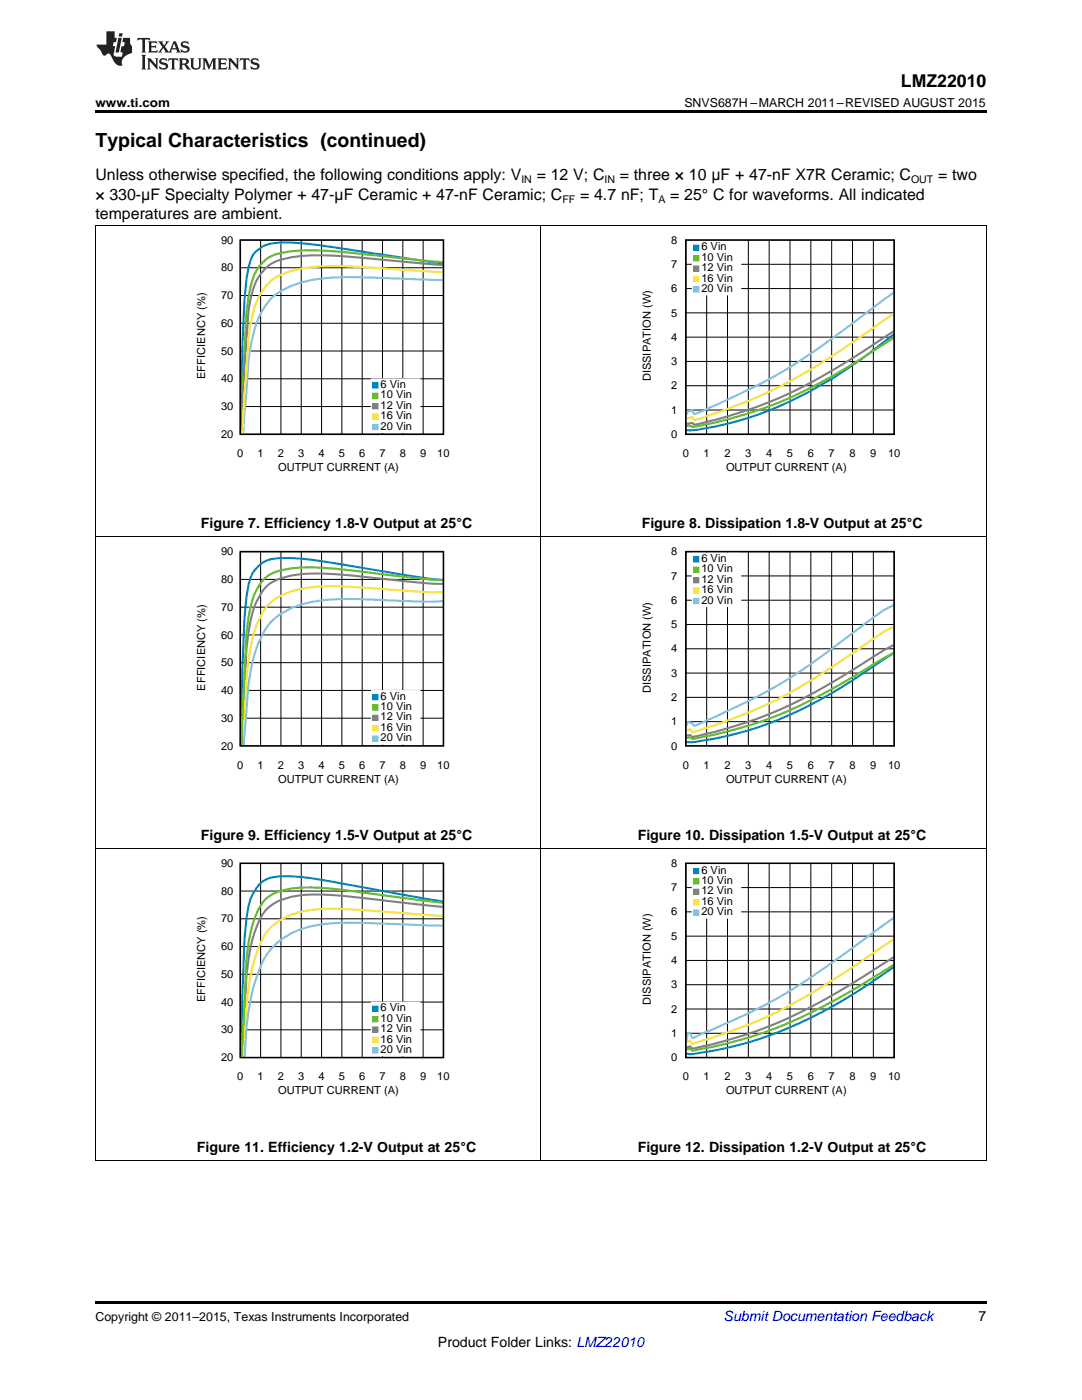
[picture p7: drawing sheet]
<svg xmlns="http://www.w3.org/2000/svg" width="216mm" height="279mm" viewBox="0 0 216 279" stroke-linecap="round" stroke-linejoin="round" font-family="sans-serif">
<path d="M19 231.6h.2zM196.7 231.6h.1zM19 259.7h177.8v.5h-177.8z" fill="#000"/>
<g fill="none" stroke="#000" stroke-width=".2">
<path d="M19.1 169.4v62.2M47.9 172.3h40.6v38.8h-40.6zM47.9 177.8h40.6M52 172.3v38.8M56.1 172.3v38.8M60.1 172.3v38.8M64.2 172.3v38.8M68.2 172.3v38.8M72.3 172.3v38.8M76.3 172.3v38.8M80.4 172.3v38.8M84.4 172.3v38.8"/>
<path d="M107.9 169.4v62.2M196.8 169.4v62.2M47.9 200h40.6M47.9 194.4h40.6M47.9 188.9h40.6M47.9 183.4h40.6M47.9 205.5h40.6M19 231.5h177.8"/>
</g>
<path d="M88.5 181l-10.1-1.1a140.9 140.9 0 0 0-16.3-1.4 13.4 13.4 0 0 0-7.7 2 7.9 7.9 0 0 0-3.2 4.5 30.5 30.5 0 0 0-2 9.7l-1.2 24.3" fill="none" stroke="#808080" stroke-width=".41"/>
<path d="M88.5 182.8l-8.1-.6a164.6 164.6 0 0 0-16.2-.8 15 15 0 0 0-9.8 3.3 10.9 10.9 0 0 0-3.2 5.6 36.3 36.3 0 0 0-2 10.1l-1.2 19.6" fill="none" stroke="#fbe43b" stroke-width=".41"/>
<path d="M88.5 179.9l-14.2-2.5a155.5 155.5 0 0 0-16.2-2.5h-2a5.7 5.7 0 0 0-5.7 3.6l-.8 2.4-.4 2.3-.4 4.3-.4 10.7-.4 16.3" fill="none" stroke="#0087c2" stroke-width=".41"/>
<path d="M88.5 184.7l-6.1-.1a198.1 198.1 0 0 0-16.2-.3 17.6 17.6 0 0 0-11 3.9 13.5 13.5 0 0 0-4 6.8 52.5 52.5 0 0 0-2.4 16.4l-.8 8.9" fill="none" stroke="#82c1e0" stroke-width=".41"/>
<path d="M88.5 180.2l-10.1-1.3a187.3 187.3 0 0 0-16.3-1.8 15.7 15.7 0 0 0-7.7 1.3 6.8 6.8 0 0 0-3.2 3.9 26.1 26.1 0 0 0-2 9.1l-.8 16-.4 11.2" fill="none" stroke="#66bc29" stroke-width=".41"/>
<path d="M32.9 170.2h57.7v.5h-57.7zM94.1 170.2h-.9v50.1v-50.1h-3.2v50.1M32.9 212.6h57.7v.1h-57.7zM32.9 215.7h57.7v.1h-57.7zM32.9 218.8h57.7v.1h-57.7zM32.9 220.3v-50.1h3.1v50.1v-50.1h3.1v50.1v-50.1h3.1v50.1v-50.1h3.2v50.1M42.8 220.3v-50.1h3.1v50.1" fill="none" stroke="#fff" stroke-width="3.1" stroke-linecap="butt"/>
<path d="M74.4 200.3h9.1v1.8h-9.1z" fill-rule="evenodd" fill="#fff"/>
<path d="M74.4 200.3h9.1v1.8h-9.1z" fill="none" stroke="#fff" stroke-width=".75" stroke-linecap="butt"/>
<path d="M74.4 202.4h9.1v1.8h-9.1z" fill-rule="evenodd" fill="#fff"/>
<path d="M74.4 202.4h9.1v1.8h-9.1z" fill="none" stroke="#fff" stroke-width=".75" stroke-linecap="butt"/>
<path d="M74.4 204.4h9.1v1.9h-9.1z" fill-rule="evenodd" fill="#fff"/>
<path d="M74.4 204.4h9.1v1.9h-9.1z" fill="none" stroke="#fff" stroke-width=".75" stroke-linecap="butt"/>
<path d="M74.4 206.5h9.1v1.9h-9.1z" fill-rule="evenodd" fill="#fff"/>
<path d="M74.4 206.5h9.1v1.9h-9.1z" fill="none" stroke="#fff" stroke-width=".75" stroke-linecap="butt"/>
<path d="M74.4 208.6h9.1v1.8h-9.1z" fill-rule="evenodd" fill="#fff"/>
<path d="M74.4 208.6h9.1v1.8h-9.1z" fill="none" stroke="#fff" stroke-width=".75" stroke-linecap="butt"/>
<path d="M74.4 200.8h1v1h-1z" fill-rule="evenodd" fill="#0087c2"/>
<path d="M74.4 200.8h1v1h-1z" fill="none" stroke="#0087c2" stroke-width=".2"/>
<path d="M74.4 202.9h1v1h-1z" fill-rule="evenodd" fill="#66bc29"/>
<path d="M74.4 202.9h1v1h-1z" fill="none" stroke="#66bc29" stroke-width=".2"/>
<path d="M74.4 204.9h1v1.1h-1z" fill-rule="evenodd" fill="#808080"/>
<path d="M74.4 204.9h1v1.1h-1z" fill="none" stroke="#808080" stroke-width=".2"/>
<path d="M74.4 207h1v1.1h-1z" fill-rule="evenodd" fill="#fbe43b"/>
<path d="M74.4 207h1v1.1h-1z" fill="none" stroke="#fbe43b" stroke-width=".2"/>
<path d="M74.4 209.1h1v1h-1z" fill-rule="evenodd" fill="#82c1e0"/>
<path d="M74.4 209.1h1v1h-1z" fill="none" stroke="#82c1e0" stroke-width=".2"/>
<path d="M47.9 172.3h40.6v38.8h-40.6z" fill="none" stroke="#000" stroke-width=".31"/>
<g fill="none" stroke="#000" stroke-width=".2">
<path d="M136.8 172.3h41.6v38.8h-41.6zM136.8 177.1h41.6M141 172.3v38.8M145.2 172.3v38.8M149.3 172.3v38.8M153.5 172.3v38.8M157.6 172.3v38.8M161.8 172.3v38.8M166 172.3v38.8M170.1 172.3v38.8M174.3 172.3v38.8M136.8 196.5h41.6"/>
<path d="M136.8 191.7h41.6M136.8 186.8h41.6M136.8 182h41.6M136.8 206.2h41.6M136.8 201.4h41.6"/>
</g>
<path d="M178.4 191a144.3 144.3 0 0 1-24.9 13.8l-4.2 1.5-7 2.1-4.2 .9-.4-.5-.8 .3" fill="none" stroke="#808080" stroke-width=".41"/>
<path d="M178.4 187.4a182.6 182.6 0 0 1-24.9 15.3 127 127 0 0 1-14.6 5.4l-.8 .3-.4-.8-.8 .4" fill="none" stroke="#fbe43b" stroke-width=".41"/>
<path d="M178.4 192.9a101.2 101.2 0 0 1-27 14.5l-4.2 1.2-3.7 .9-5 .8h-1.6" fill="none" stroke="#0087c2" stroke-width=".41"/>
<path d="M178.4 183.1l-4.1 3a188 188 0 0 1-20.8 14l-4.2 2.1-10.8 4.8-.4 .2-.4-1-.4-.1-.4 1.6" fill="none" stroke="#82c1e0" stroke-width=".41"/>
<path d="M178.4 192.5a133.5 133.5 0 0 1-24.9 13.2l-6.3 2-4.9 1.2-4.2 .8-.4-.4-.8 .1" fill="none" stroke="#66bc29" stroke-width=".41"/>
<path d="M121.8 170.2h58.7v.5h-58.7zM183 170.2h-3v50.1M121.8 212.6h58.7v.1h-58.7zM121.8 215.7h58.7v.1h-58.7zM121.8 218.8h58.7v.1h-58.7zM121.8 220.3v-50.1h3.1v50.1v-50.1h3.1v50.1v-50.1h3.1v50.1v-50.1h3.2v50.1M131.7 220.3v-50.1h3.1v50.1" fill="none" stroke="#fff" stroke-width="3.1" stroke-linecap="butt"/>
<path d="M138.4 172.8h9.1v1.9h-9.1z" fill-rule="evenodd" fill="#fff"/>
<path d="M138.4 172.8h9.1v1.9h-9.1z" fill="none" stroke="#fff" stroke-width=".75" stroke-linecap="butt"/>
<path d="M138.4 174.9h9.1v1.8h-9.1z" fill-rule="evenodd" fill="#fff"/>
<path d="M138.4 174.9h9.1v1.8h-9.1z" fill="none" stroke="#fff" stroke-width=".75" stroke-linecap="butt"/>
<path d="M138.4 177h9.1v1.8h-9.1z" fill-rule="evenodd" fill="#fff"/>
<path d="M138.4 177h9.1v1.8h-9.1z" fill="none" stroke="#fff" stroke-width=".75" stroke-linecap="butt"/>
<path d="M138.4 179h9.1v1.9h-9.1z" fill-rule="evenodd" fill="#fff"/>
<path d="M138.4 179h9.1v1.9h-9.1z" fill="none" stroke="#fff" stroke-width=".75" stroke-linecap="butt"/>
<path d="M138.4 181.1h9.1v1.9h-9.1z" fill-rule="evenodd" fill="#fff"/>
<path d="M138.4 181.1h9.1v1.9h-9.1z" fill="none" stroke="#fff" stroke-width=".75" stroke-linecap="butt"/>
<path d="M138.4 173.3h1v1.1h-1z" fill-rule="evenodd" fill="#0087c2"/>
<path d="M138.4 173.3h1v1.1h-1z" fill="none" stroke="#0087c2" stroke-width=".2"/>
<path d="M138.4 175.4h1v1h-1z" fill-rule="evenodd" fill="#66bc29"/>
<path d="M138.4 175.4h1v1h-1z" fill="none" stroke="#66bc29" stroke-width=".2"/>
<path d="M138.4 177.5h1v1h-1z" fill-rule="evenodd" fill="#808080"/>
<path d="M138.4 177.5h1v1h-1z" fill="none" stroke="#808080" stroke-width=".2"/>
<path d="M138.4 179.5h1v1.1h-1z" fill-rule="evenodd" fill="#fbe43b"/>
<path d="M138.4 179.5h1v1.1h-1z" fill="none" stroke="#fbe43b" stroke-width=".2"/>
<path d="M138.4 181.6h1v1.1h-1z" fill-rule="evenodd" fill="#82c1e0"/>
<path d="M138.4 181.6h1v1.1h-1z" fill="none" stroke="#82c1e0" stroke-width=".2"/>
<path d="M136.8 172.3h41.6v38.8h-41.6z" fill="none" stroke="#000" stroke-width=".31"/>
<g fill="none" stroke="#000" stroke-width=".2">
<path d="M19.1 107.2v62.2M47.9 110.1h40.6v38.8h-40.6zM47.9 115.6h40.6M52 110.1v38.8M56.1 110.1v38.8M60.1 110.1v38.8M64.2 110.1v38.8M68.2 110.1v38.8M72.3 110.1v38.8M76.3 110.1v38.8M80.4 110.1v38.8M84.4 110.1v38.8"/>
<path d="M107.9 107.2v62.2M196.8 107.2v62.2M47.9 137.8h40.6M47.9 132.3h40.6M47.9 126.7h40.6M47.9 121.2h40.6M47.9 143.3h40.6M19 169.4h177.8"/>
</g>
<path d="M88.5 116.5l-4.1-.2-6.1-.6a146.7 146.7 0 0 0-16.2-1.2 14.7 14.7 0 0 0-8.1 1.9 11.6 11.6 0 0 0-4 7.5l-.8 5.6-.8 15.6-.4 11.1" fill="none" stroke="#808080" stroke-width=".41"/>
<path d="M88.5 118.2h-2l-6.1-.3a179.9 179.9 0 0 0-16.2-.9 16.7 16.7 0 0 0-9.4 2.6 8.9 8.9 0 0 0-3.2 4.3 24.9 24.9 0 0 0-2 7.8l-.4 3.5-1.2 22.1" fill="none" stroke="#fbe43b" stroke-width=".41"/>
<path d="M88.5 115.8l-4.1-.5-10.1-1.6a157.8 157.8 0 0 0-16.2-2.3h-2a6 6 0 0 0-6.1 3.9l-.8 3.8-.4 4.3-.4 9.6-.4 17.5" fill="none" stroke="#0087c2" stroke-width=".41"/>
<path d="M88.5 120l-2 .1-4.1-.1a213.9 213.9 0 0 0-16.2-.4 19 19 0 0 0-11 3.5 12.3 12.3 0 0 0-4 6.2 40 40 0 0 0-2 12.4l-1.2 16.2" fill="none" stroke="#82c1e0" stroke-width=".41"/>
<path d="M88.5 115.8l-4.1-.3-6.1-.7a189.6 189.6 0 0 0-16.2-1.6 17.4 17.4 0 0 0-7.7 1.2 6.5 6.5 0 0 0-3.2 3.3 16.3 16.3 0 0 0-1.6 5.5l-.4 3.2-.8 16.1-.4 12.7" fill="none" stroke="#66bc29" stroke-width=".41"/>
<path d="M32.9 108h57.7v.5h-57.7zM94.1 108h-.9v50.1v-50.1h-3.2v50.1M32.9 150.4h57.7v.1h-57.7zM32.9 153.5h57.7v.1h-57.7zM32.9 156.6h57.7v.1h-57.7zM32.9 158.1v-50.1h3.1v50.1v-50.1h3.1v50.1v-50.1h3.1v50.1v-50.1h3.2v50.1M42.8 158.1v-50.1h3.1v50.1" fill="none" stroke="#fff" stroke-width="3.1" stroke-linecap="butt"/>
<path d="M74.4 138.1h9.1v1.9h-9.1z" fill-rule="evenodd" fill="#fff"/>
<path d="M74.4 138.1h9.1v1.9h-9.1z" fill="none" stroke="#fff" stroke-width=".75" stroke-linecap="butt"/>
<path d="M74.4 140.2h9.1v1.8h-9.1z" fill-rule="evenodd" fill="#fff"/>
<path d="M74.4 140.2h9.1v1.8h-9.1z" fill="none" stroke="#fff" stroke-width=".75" stroke-linecap="butt"/>
<path d="M74.4 142.2h9.1v1.9h-9.1z" fill-rule="evenodd" fill="#fff"/>
<path d="M74.4 142.2h9.1v1.9h-9.1z" fill="none" stroke="#fff" stroke-width=".75" stroke-linecap="butt"/>
<path d="M74.4 144.3h9.1v1.9h-9.1z" fill-rule="evenodd" fill="#fff"/>
<path d="M74.4 144.3h9.1v1.9h-9.1z" fill="none" stroke="#fff" stroke-width=".75" stroke-linecap="butt"/>
<path d="M74.4 146.4h9.1v1.8h-9.1z" fill-rule="evenodd" fill="#fff"/>
<path d="M74.4 146.4h9.1v1.8h-9.1z" fill="none" stroke="#fff" stroke-width=".75" stroke-linecap="butt"/>
<path d="M74.4 138.6h1v1h-1z" fill-rule="evenodd" fill="#0087c2"/>
<path d="M74.4 138.6h1v1h-1z" fill="none" stroke="#0087c2" stroke-width=".2"/>
<path d="M74.4 140.7h1v1h-1z" fill-rule="evenodd" fill="#66bc29"/>
<path d="M74.4 140.7h1v1h-1z" fill="none" stroke="#66bc29" stroke-width=".2"/>
<path d="M74.4 142.8h1v1h-1z" fill-rule="evenodd" fill="#808080"/>
<path d="M74.4 142.8h1v1h-1z" fill="none" stroke="#808080" stroke-width=".2"/>
<path d="M74.4 144.8h1v1.1h-1z" fill-rule="evenodd" fill="#fbe43b"/>
<path d="M74.4 144.8h1v1.1h-1z" fill="none" stroke="#fbe43b" stroke-width=".2"/>
<path d="M74.4 146.9h1v1h-1z" fill-rule="evenodd" fill="#82c1e0"/>
<path d="M74.4 146.9h1v1h-1z" fill="none" stroke="#82c1e0" stroke-width=".2"/>
<path d="M47.9 110.1h40.6v38.8h-40.6z" fill="none" stroke="#000" stroke-width=".31"/>
<g fill="none" stroke="#000" stroke-width=".2">
<path d="M136.8 110.1h41.6v38.8h-41.6zM136.8 119.8h41.6M136.8 114.9h41.6M141 110.1v38.8M145.2 110.1v38.8M149.3 110.1v38.8M153.5 110.1v38.8M157.6 110.1v38.8M161.8 110.1v38.8M166 110.1v38.8M170.1 110.1v38.8M174.3 110.1v38.8"/>
<path d="M136.8 139.2h41.6M136.8 134.3h41.6M136.8 129.5h41.6M136.8 124.6h41.6M136.8 144h41.6"/>
</g>
<path d="M178.4 128.7l-2.1 1.1a152.9 152.9 0 0 1-20.7 11.9 91.3 91.3 0 0 1-15.8 5l-1.7 .4-.4-.4h-.8" fill="none" stroke="#808080" stroke-width=".41"/>
<path d="M178.4 125a106.3 106.3 0 0 0-10.4 6.8 102 102 0 0 1-27.4 13.6l-2.5 .8-.4-.7-.8 .3" fill="none" stroke="#fbe43b" stroke-width=".41"/>
<path d="M178.4 130.3l-2.1 1.3a97.1 97.1 0 0 1-24.9 13.5l-4.2 1.2-3.7 .9-4.6 .8-2 .1" fill="none" stroke="#0087c2" stroke-width=".41"/>
<path d="M178.4 120.7a51.7 51.7 0 0 0-8.3 5.7 117.1 117.1 0 0 1-28.7 17.2l-2.9 1.3-.4-.5-.8-.3-.4 .8" fill="none" stroke="#82c1e0" stroke-width=".41"/>
<path d="M178.4 130.3l-2.1 1a132.3 132.3 0 0 1-22.8 12.1l-4.2 1.4-6.2 1.7-5 1-.4-.4-.8 .1" fill="none" stroke="#66bc29" stroke-width=".41"/>
<path d="M121.8 108h58.7v.5h-58.7zM183 108h-3v50.1M121.8 150.4h58.7v.1h-58.7zM121.8 153.5h58.7v.1h-58.7zM121.8 156.6h58.7v.1h-58.7zM121.8 158.1v-50.1h3.1v50.1v-50.1h3.1v50.1v-50.1h3.1v50.1v-50.1h3.2v50.1M131.7 158.1v-50.1h3.1v50.1" fill="none" stroke="#fff" stroke-width="3.1" stroke-linecap="butt"/>
<path d="M138.4 110.6h9.1v1.9h-9.1z" fill-rule="evenodd" fill="#fff"/>
<path d="M138.4 110.6h9.1v1.9h-9.1z" fill="none" stroke="#fff" stroke-width=".75" stroke-linecap="butt"/>
<path d="M138.4 112.7h9.1v1.9h-9.1z" fill-rule="evenodd" fill="#fff"/>
<path d="M138.4 112.7h9.1v1.9h-9.1z" fill="none" stroke="#fff" stroke-width=".75" stroke-linecap="butt"/>
<path d="M138.4 114.8h9.1v1.8h-9.1z" fill-rule="evenodd" fill="#fff"/>
<path d="M138.4 114.8h9.1v1.8h-9.1z" fill="none" stroke="#fff" stroke-width=".75" stroke-linecap="butt"/>
<path d="M138.4 116.8h9.1v1.9h-9.1z" fill-rule="evenodd" fill="#fff"/>
<path d="M138.4 116.8h9.1v1.9h-9.1z" fill="none" stroke="#fff" stroke-width=".75" stroke-linecap="butt"/>
<path d="M138.4 118.9h9.1v1.9h-9.1z" fill-rule="evenodd" fill="#fff"/>
<path d="M138.4 118.9h9.1v1.9h-9.1z" fill="none" stroke="#fff" stroke-width=".75" stroke-linecap="butt"/>
<path d="M138.4 111.1h1v1.1h-1z" fill-rule="evenodd" fill="#0087c2"/>
<path d="M138.4 111.1h1v1.1h-1z" fill="none" stroke="#0087c2" stroke-width=".2"/>
<path d="M138.4 113.2h1v1h-1z" fill-rule="evenodd" fill="#66bc29"/>
<path d="M138.4 113.2h1v1h-1z" fill="none" stroke="#66bc29" stroke-width=".2"/>
<path d="M138.4 115.3h1v1h-1z" fill-rule="evenodd" fill="#808080"/>
<path d="M138.4 115.3h1v1h-1z" fill="none" stroke="#808080" stroke-width=".2"/>
<path d="M138.4 117.3h1v1.1h-1z" fill-rule="evenodd" fill="#fbe43b"/>
<path d="M138.4 117.3h1v1.1h-1z" fill="none" stroke="#fbe43b" stroke-width=".2"/>
<path d="M138.4 119.4h1v1.1h-1z" fill-rule="evenodd" fill="#82c1e0"/>
<path d="M138.4 119.4h1v1.1h-1z" fill="none" stroke="#82c1e0" stroke-width=".2"/>
<path d="M136.8 110.1h41.6v38.8h-41.6z" fill="none" stroke="#000" stroke-width=".31"/>
<g fill="none" stroke="#000" stroke-width=".2">
<path d="M19.1 45v62.2M47.9 47.9h40.6v38.8h-40.6zM47.9 59h40.6M47.9 53.4h40.6M52 47.9v38.8M56.1 47.9v38.8M60.1 47.9v38.8M64.2 47.9v38.8M68.2 47.9v38.8M72.3 47.9v38.8M76.3 47.9v38.8M80.4 47.9v38.8"/>
<path d="M84.4 47.9v38.8M107.9 45v62.2M196.8 45v62.2M47.9 75.6h40.6M47.9 70.1h40.6M47.9 64.5h40.6M47.9 81.1h40.6M19 107.2h177.8"/>
</g>
<path d="M88.5 52.6l-14.2-2.1a177.3 177.3 0 0 0-16.2-2.1h-2.4a5.8 5.8 0 0 0-5.7 3.6l-.8 3.6-.4 4.2-.4 8.6-.4 19.1" fill="none" stroke="#0087c2" stroke-width=".41"/>
<path d="M88.5 55.9l-6.1-.2a198.3 198.3 0 0 0-16.2-.3 21 21 0 0 0-11 3.2 13.8 13.8 0 0 0-4.8 8.7l-.8 4.6-.8 10.3-.8 13" fill="none" stroke="#82c1e0" stroke-width=".41"/>
<path d="M88.5 52.4l-10.1-1.1a193.2 193.2 0 0 0-16.3-1.4 18.6 18.6 0 0 0-7.7 1.1 7.5 7.5 0 0 0-4 4.8l-.8 3.5-.4 3.1-.8 15.9-.4 13.7" fill="none" stroke="#66bc29" stroke-width=".41"/>
<path d="M88.5 52.9l-10.1-.9a154.8 154.8 0 0 0-16.3-1 17 17 0 0 0-7.7 1.5 9.9 9.9 0 0 0-4.4 7.2l-.4 2.3a444.5 444.5 0 0 0-1.6 31.4" fill="none" stroke="#808080" stroke-width=".41"/>
<path d="M88.5 54.3l-8.1-.5a178 178 0 0 0-16.2-.6 19.1 19.1 0 0 0-9.4 2.3 11.5 11.5 0 0 0-4.4 7.3l-.8 4.4-.8 11.1-.8 16.4" fill="none" stroke="#fbe43b" stroke-width=".41"/>
<path d="M32.9 45.8h57.7v.5h-57.7zM94.1 45.8h-.9v50.1v-50.1h-3.2v50.1M32.9 88.2h57.7v.1h-57.7zM32.9 91.3h57.7v.1h-57.7zM32.9 94.5h57.7v.1h-57.7zM32.9 95.9v-50.1h3.1v50.1v-50.1h3.1v50.1v-50.1h3.1v50.1v-50.1h3.2v50.1M42.8 95.9v-50.1h3.1v50.1" fill="none" stroke="#fff" stroke-width="3.1" stroke-linecap="butt"/>
<path d="M74.4 75.9h9.1v1.9h-9.1z" fill-rule="evenodd" fill="#fff"/>
<path d="M74.4 75.9h9.1v1.9h-9.1z" fill="none" stroke="#fff" stroke-width=".75" stroke-linecap="butt"/>
<path d="M74.4 78h9.1v1.8h-9.1z" fill-rule="evenodd" fill="#fff"/>
<path d="M74.4 78h9.1v1.8h-9.1z" fill="none" stroke="#fff" stroke-width=".75" stroke-linecap="butt"/>
<path d="M74.4 80h9.1v1.9h-9.1z" fill-rule="evenodd" fill="#fff"/>
<path d="M74.4 80h9.1v1.9h-9.1z" fill="none" stroke="#fff" stroke-width=".75" stroke-linecap="butt"/>
<path d="M74.4 82.1h9.1v1.9h-9.1z" fill-rule="evenodd" fill="#fff"/>
<path d="M74.4 82.1h9.1v1.9h-9.1z" fill="none" stroke="#fff" stroke-width=".75" stroke-linecap="butt"/>
<path d="M74.4 84.2h9.1v1.9h-9.1z" fill-rule="evenodd" fill="#fff"/>
<path d="M74.4 84.2h9.1v1.9h-9.1z" fill="none" stroke="#fff" stroke-width=".75" stroke-linecap="butt"/>
<path d="M74.4 76.4h1v1h-1z" fill-rule="evenodd" fill="#0087c2"/>
<path d="M74.4 76.4h1v1h-1z" fill="none" stroke="#0087c2" stroke-width=".2"/>
<path d="M74.4 78.5h1v1h-1z" fill-rule="evenodd" fill="#66bc29"/>
<path d="M74.4 78.5h1v1h-1z" fill="none" stroke="#66bc29" stroke-width=".2"/>
<path d="M74.4 80.6h1v1h-1z" fill-rule="evenodd" fill="#808080"/>
<path d="M74.4 80.6h1v1h-1z" fill="none" stroke="#808080" stroke-width=".2"/>
<path d="M74.4 82.6h1v1.1h-1z" fill-rule="evenodd" fill="#fbe43b"/>
<path d="M74.4 82.6h1v1.1h-1z" fill="none" stroke="#fbe43b" stroke-width=".2"/>
<path d="M74.4 84.7h1v1h-1z" fill-rule="evenodd" fill="#82c1e0"/>
<path d="M74.4 84.7h1v1h-1z" fill="none" stroke="#82c1e0" stroke-width=".2"/>
<path d="M47.9 47.9h40.6v38.8h-40.6z" fill="none" stroke="#000" stroke-width=".31"/>
<g fill="none" stroke="#000" stroke-width=".2">
<path d="M136.8 47.9h41.6v38.8h-41.6zM136.8 57.6h41.6M136.8 52.7h41.6M141 47.9v38.8M145.2 47.9v38.8M149.3 47.9v38.8M153.5 47.9v38.8M157.6 47.9v38.8M161.8 47.9v38.8M166 47.9v38.8M170.1 47.9v38.8M174.3 47.9v38.8"/>
<path d="M136.8 77h41.6M136.8 72.1h41.6M136.8 67.3h41.6M136.8 62.4h41.6M136.8 81.8h41.6"/>
</g>
<path d="M178.4 66a153.1 153.1 0 0 1-22.8 13.4 98.7 98.7 0 0 1-15.8 5.1l-1.3 .3-.4-.4-1.2 .2" fill="none" stroke="#808080" stroke-width=".41"/>
<path d="M178.4 62.6a263.2 263.2 0 0 1-18.7 12.3 102.8 102.8 0 0 1-21.2 8.9l-.4-.6-.4 .2-.8 .1" fill="none" stroke="#fbe43b" stroke-width=".41"/>
<path d="M178.4 66.7a100.1 100.1 0 0 1-22.8 14.3 67.2 67.2 0 0 1-15.8 4.7l-2.9 .2" fill="none" stroke="#0087c2" stroke-width=".41"/>
<path d="M178.4 58.3l-2.1 1.5a223.6 223.6 0 0 1-20.7 14.7l-6.3 3.3-9.1 4.2-1.7 .7-.4-.9-.4 .3-.4-.1-.4 .8" fill="none" stroke="#82c1e0" stroke-width=".41"/>
<path d="M178.4 67.3a139.9 139.9 0 0 1-22.8 13 90.8 90.8 0 0 1-15.8 4.6l-1.7 .3-.4-.3-.8 .2" fill="none" stroke="#66bc29" stroke-width=".41"/>
<path d="M121.8 45.8h58.7v.5h-58.7zM183 45.8h-3v50.1M121.8 88.2h58.7v.1h-58.7zM121.8 91.3h58.7v.1h-58.7zM121.8 94.5h58.7v.1h-58.7zM121.8 95.9v-50.1h3.1v50.1v-50.1h3.1v50.1v-50.1h3.1v50.1v-50.1h3.2v50.1M131.7 95.9v-50.1h3.1v50.1" fill="none" stroke="#fff" stroke-width="3.1" stroke-linecap="butt"/>
<path d="M138.4 48.4h9.1v1.9h-9.1z" fill-rule="evenodd" fill="#fff"/>
<path d="M138.4 48.4h9.1v1.9h-9.1z" fill="none" stroke="#fff" stroke-width=".75" stroke-linecap="butt"/>
<path d="M138.4 50.5h9.1v1.9h-9.1z" fill-rule="evenodd" fill="#fff"/>
<path d="M138.4 50.5h9.1v1.9h-9.1z" fill="none" stroke="#fff" stroke-width=".75" stroke-linecap="butt"/>
<path d="M138.4 52.6h9.1v1.8h-9.1z" fill-rule="evenodd" fill="#fff"/>
<path d="M138.4 52.6h9.1v1.8h-9.1z" fill="none" stroke="#fff" stroke-width=".75" stroke-linecap="butt"/>
<path d="M138.4 54.6h9.1v1.9h-9.1z" fill-rule="evenodd" fill="#fff"/>
<path d="M138.4 54.6h9.1v1.9h-9.1z" fill="none" stroke="#fff" stroke-width=".75" stroke-linecap="butt"/>
<path d="M138.4 56.7h9.1v1.9h-9.1z" fill-rule="evenodd" fill="#fff"/>
<path d="M138.4 56.7h9.1v1.9h-9.1z" fill="none" stroke="#fff" stroke-width=".75" stroke-linecap="butt"/>
<path d="M138.4 48.9h1v1.1h-1z" fill-rule="evenodd" fill="#0087c2"/>
<path d="M138.4 48.9h1v1.1h-1z" fill="none" stroke="#0087c2" stroke-width=".2"/>
<path d="M138.4 51h1v1h-1z" fill-rule="evenodd" fill="#66bc29"/>
<path d="M138.4 51h1v1h-1z" fill="none" stroke="#66bc29" stroke-width=".2"/>
<path d="M138.4 53.1h1v1h-1z" fill-rule="evenodd" fill="#808080"/>
<path d="M138.4 53.1h1v1h-1z" fill="none" stroke="#808080" stroke-width=".2"/>
<path d="M138.4 55.2h1v1h-1z" fill-rule="evenodd" fill="#fbe43b"/>
<path d="M138.4 55.2h1v1h-1z" fill="none" stroke="#fbe43b" stroke-width=".2"/>
<path d="M138.4 57.2h1v1.1h-1z" fill-rule="evenodd" fill="#82c1e0"/>
<path d="M138.4 57.2h1v1.1h-1z" fill="none" stroke="#82c1e0" stroke-width=".2"/>
<path d="M136.8 47.9h41.6v38.8h-41.6z" fill="none" stroke="#000" stroke-width=".31"/>
<path d="M19 45h177.8" fill="none" stroke="#000" stroke-width=".2"/>
<path d="M19 22h177.8v.5h-177.8z" fill="#000"/>
<g fill="#231f20">
<path d="M27.5 7.6l-.1 .5 .4-.2h.6v.1v2.1l-.2 .4h1l-.3-.4v-2.1l.1-.1h.5l.5 .2-.2-.5zM29.5 8.3l.2 .3v1.5l-.2 .4h1.8l.2-.6a1.04 1.04 0 0 1-1.3 .2v-.7h.6l.3 .2v-.6l-.3 .2h-.6v-.6l.8-.1 .4 .3-.2-.5zM31.5 8.3l.9 1.1-.9 1.1h.8l-.2-.2 .5-.7 .4 .7-.2 .2h1.5l-.1-.2 .1-.4h.9l.1 .4-.2 .2h1l-.3-.3-.7-1.9h-.5l-.9 2-.8-1 .9-1h-.8l.1 .3-.3 .5-.4-.6 .2-.2zM34.7 8.6l.4 1h-.7zM36.3 8.4a.63 .63 0 0 0-.2 .7 .63 .63 0 0 0 .6 .4l.6 .2 .1 .2a.75 .75 0 0 1-.7 .4 .75 .75 0 0 1-.6-.5l.1 .7 .1-.1a1.11 1.11 0 0 0 1.5-.6 1.13 1.13 0 0 0-1.2-.8l-.1-.4a1.04 1.04 0 0 1 1.2 .2l-.2-.5-.1 .1-.5-.2zM28.2 10.9l.2 .4v2.2l-.2 .4h1l-.3-.4v-2.2l.3-.4zM29.3 11.6l.3 .4v1.5l-.3 .4h.8l-.2-.4v-1.3l1.5 1.7v-1.9l.2-.4h-.7l.2 .4v.9l-1.1-1.3zM32 11.8a.62 .62 0 0 0-.2 .7 .62 .62 0 0 0 .6 .4l.6 .1 .1 .3a.76 .76 0 0 1-.7 .3 .76 .76 0 0 1-.6-.4l.1 .7 .1-.1a1.11 1.11 0 0 0 1.5-.6 1.13 1.13 0 0 0-1.2-.8l-.1-.4a1.04 1.04 0 0 1 1.2 .2l-.2-.6-.1 .1-.5-.1zM33.7 11.6l-.2 .6a.61 .61 0 0 1 .8-.3v1.6l-.2 .4h.9l-.2-.4v-1.6a.63 .63 0 0 1 .8 .3l-.2-.6zM35.6 11.6l.3 .4v1.5l-.3 .4h1l-.2-.2v-.8l.5 .2a.76 .76 0 0 0 1.2 .7l-1-1a.58 .58 0 0 0 .6-.5 .58 .58 0 0 0-.5-.6zM36.4 11.9h.1a.45 .45 0 0 1 .5 .1 .45 .45 0 0 1 .1 .5l-.7 .2zM37.9 11.6l.2 .2a2.17 2.17 0 0 0 .3 1.9 .99 .99 0 0 0 1.6-.6v-1.1l.2-.4h-.7l.2 .2a1.92 1.92 0 0 1-.2 1.8 .6 .6 0 0 1-.9-.5v-1.1l.2-.4zM40.4 11.6l.2 .4v1.5l-.2 .4h.7l-.2-.4v-1.4l.8 1.8 .8-1.8v1.4l-.2 .4h.9l-.2-.4v-1.5l.2-.4h-.8l-.6 1.5-.6-1.5zM43.4 11.6l.2 .4v1.5l-.2 .4h1.8l.2-.6a1.04 1.04 0 0 1-1.3 .1v-.6h.5l.4 .2v-.6l-.4 .2h-.5v-.7h.8l.3 .3-.1-.6zM45.5 11.6l.2 .4v1.5l-.2 .4h.7l-.2-.4v-1.3l1.5 1.7v-1.9l.2-.4h-.7l.2 .4v.9l-1.1-1.3zM47.9 11.6l-.1 .6a.61 .61 0 0 1 .8-.3v1.6l-.3 .4h1l-.3-.4 .1-1.6a.63 .63 0 0 1 .7 .3l-.1-.6zM50.2 11.8a.62 .62 0 0 0-.2 .7 .62 .62 0 0 0 .6 .4l.6 .1 .2 .3a.76 .76 0 0 1-.8 .3 .76 .76 0 0 1-.6-.4l.1 .7 .2-.1a1.11 1.11 0 0 0 1.5-.6 1.13 1.13 0 0 0-1.3-.8l-.1-.4a1.04 1.04 0 0 1 1.2 .2l-.1-.6-.2 .1-.5-.1z"/>
<path d="M21.2 6.3v2.6h-1.9l.1 .4 .7 .9a.91 .91 0 0 0 1 .8 .56 .56 0 0 1 .5-.3 .56 .56 0 0 1 .5 .3l.4 .8a1.53 1.53 0 0 0 1.9 1.2 1.54 1.54 0 0 1 1-2.1l.9-.3v-1.4a1.52 1.52 0 0 1-.3-1.6h-1.4l-.2 .8h.5l-.2 .8h-.4l-.2 1v.2l.4 .1-.2 .8a1.93 1.93 0 0 1-1.6-.3l.3-1.8h-.5l.2-.8h.4l.2-.8h-.4v-1.3zM23.6 7.6l-.6 2.9h.7l.6-2.9zM23.8 6.6l-.1 .7h.6l.2-.7z"/>
</g>
<text font-size="3.9" x="19" y="29.3">Typical Characteristics (continued)</text>
<text font-size="3.5" x="179.8" y="17.3">LMZ22010</text>
<g font-size="3.2">
<text x="19" y="36">Unless otherwise specified, the following conditions apply: V</text>
<text x="107.1" y="36">= 12 V; C</text>
<text x="123.7" y="36">= three × 10 μF + 47-nF X7R Ceramic; C</text>
<text x="187.2" y="36">= two</text>
<text x="19" y="39.9">× 330-μF Specialty Polymer + 47-µF Ceramic + 47-nF Ceramic; C</text>
<text x="115.7" y="39.9">= 4.7 nF; T</text>
<text x="133.7" y="39.9">= 25° C for waveforms. All indicated</text>
<text x="19" y="43.7">temperatures are ambient.</text>
</g>
<g font-size="2.8">
<text x="40.1" y="105.4">Figure 7. Efficiency 1.8-V Output at 25°C</text>
<text x="128.1" y="105.4">Figure 8. Dissipation 1.8-V Output at 25°C</text>
<text x="40.1" y="167.6">Figure 9. Efficiency 1.5-V Output at 25°C</text>
<text x="127.2" y="167.6">Figure 10. Dissipation 1.5-V Output at 25°C</text>
<text x="39.3" y="229.8">Figure 11. Efficiency 1.2-V Output at 25°C</text>
<text x="127.2" y="229.8">Figure 12. Dissipation 1.2-V Output at 25°C</text>
<text x="195.3" y="263.6">7</text>
<text x="87.4" y="268.9">Product Folder Links: LMZ22010</text>
</g>
<text font-size="2.8" fill="#0000c8" x="144.4" y="263.6">Submit Documentation Feedback</text>
<g font-size="2.5">
<text x="19" y="21.4">www.ti.com</text>
<text x="136.6" y="21.4">SNVS687H –MARCH 2011–REVISED AUGUST 2015</text>
<text x="19" y="263.6">Copyright © 2011–2015, Texas Instruments Incorporated</text>
</g>
<g font-size="2.2">
<text x="44.1" y="48.6">90</text>
<text x="134" y="53.5">7</text>
<text x="134" y="48.6">8</text>
<text x="140" y="50">6 Vin</text>
<text x="140" y="52">10 Vin</text>
<text x="44.1" y="59.7">70</text>
<text x="44.1" y="54.2">80</text>
<text x="134" y="58.3">6</text>
<text x="140" y="54.1">12 Vin</text>
<text x="140" y="56.2">16 Vin</text>
<text x="140" y="58.3">20 Vin</text>
<text x="44.1" y="65.2">60</text>
<text x="134" y="63.2">5</text>
<text x="44.1" y="70.8">50</text>
<text x="134" y="68">4</text>
<text x="41" y="75.6" transform="rotate(-90 41 75.6)">EFFICIENCY (%)</text>
<text x="44.1" y="76.3">40</text>
<text x="75.9" y="77.4">6 Vin</text>
<text x="129.9" y="76.1" transform="rotate(-90 129.9 76.1)">DISSIPATION (W)</text>
<text x="134" y="77.7">2</text>
<text x="134" y="72.9">3</text>
<text x="44.1" y="81.9">30</text>
<text x="75.9" y="79.5">10 Vin</text>
<text x="75.9" y="81.6">12 Vin</text>
<text x="75.9" y="83.7">16 Vin</text>
<text x="134" y="82.6">1</text>
<text x="44.1" y="87.4">20</text>
<text x="75.9" y="85.7">20 Vin</text>
<text x="134" y="87.4">0</text>
<text x="47.3" y="91.2">0</text>
<text x="51.4" y="91.2">1</text>
<text x="55.4" y="91.2">2</text>
<text x="55.5" y="94">OUTPUT CURRENT (A)</text>
<text x="59.5" y="91.2">3</text>
<text x="63.5" y="91.2">4</text>
<text x="67.6" y="91.2">5</text>
<text x="71.7" y="91.2">6</text>
<text x="75.7" y="91.2">7</text>
<text x="79.8" y="91.2">8</text>
<text x="83.8" y="91.2">9</text>
<text x="87.3" y="91.2">10</text>
<text x="136.2" y="91.2">0</text>
<text x="140.4" y="91.2">1</text>
<text x="144.5" y="91.2">2</text>
<text x="144.9" y="94">OUTPUT CURRENT (A)</text>
<text x="148.7" y="91.2">3</text>
<text x="152.9" y="91.2">4</text>
<text x="157" y="91.2">5</text>
<text x="161.2" y="91.2">6</text>
<text x="165.3" y="91.2">7</text>
<text x="169.5" y="91.2">8</text>
<text x="173.7" y="91.2">9</text>
<text x="177.2" y="91.2">10</text>
<text x="44.1" y="110.8">90</text>
<text x="134" y="110.8">8</text>
<text x="140" y="112.2">6 Vin</text>
<text x="44.1" y="116.4">80</text>
<text x="134" y="115.7">7</text>
<text x="140" y="114.2">10 Vin</text>
<text x="140" y="116.3">12 Vin</text>
<text x="140" y="118.4">16 Vin</text>
<text x="44.1" y="121.9">70</text>
<text x="134" y="125.4">5</text>
<text x="134" y="120.5">6</text>
<text x="140" y="120.5">20 Vin</text>
<text x="44.1" y="127.4">60</text>
<text x="134" y="130.2">4</text>
<text x="41" y="137.8" transform="rotate(-90 41 137.8)">EFFICIENCY (%)</text>
<text x="44.1" y="133">50</text>
<text x="134" y="135.1">3</text>
<text x="44.1" y="138.5">40</text>
<text x="75.9" y="139.6">6 Vin</text>
<text x="75.9" y="141.7">10 Vin</text>
<text x="75.9" y="143.8">12 Vin</text>
<text x="129.9" y="138.3" transform="rotate(-90 129.9 138.3)">DISSIPATION (W)</text>
<text x="134" y="139.9">2</text>
<text x="44.1" y="149.6">20</text>
<text x="44.1" y="144.1">30</text>
<text x="75.9" y="145.9">16 Vin</text>
<text x="75.9" y="147.9">20 Vin</text>
<text x="134" y="149.6">0</text>
<text x="134" y="144.7">1</text>
<text x="47.3" y="153.4">0</text>
<text x="51.4" y="153.4">1</text>
<text x="55.4" y="153.4">2</text>
<text x="59.5" y="153.4">3</text>
<text x="63.5" y="153.4">4</text>
<text x="67.6" y="153.4">5</text>
<text x="71.7" y="153.4">6</text>
<text x="75.7" y="153.4">7</text>
<text x="79.8" y="153.4">8</text>
<text x="83.8" y="153.4">9</text>
<text x="87.3" y="153.4">10</text>
<text x="136.2" y="153.4">0</text>
<text x="140.4" y="153.4">1</text>
<text x="144.5" y="153.4">2</text>
<text x="148.7" y="153.4">3</text>
<text x="152.9" y="153.4">4</text>
<text x="157" y="153.4">5</text>
<text x="161.2" y="153.4">6</text>
<text x="165.3" y="153.4">7</text>
<text x="169.5" y="153.4">8</text>
<text x="173.7" y="153.4">9</text>
<text x="177.2" y="153.4">10</text>
<text x="55.5" y="156.2">OUTPUT CURRENT (A)</text>
<text x="144.9" y="156.2">OUTPUT CURRENT (A)</text>
<text x="44.1" y="173">90</text>
<text x="134" y="173">8</text>
<text x="44.1" y="178.6">80</text>
<text x="134" y="177.9">7</text>
<text x="140" y="174.4">6 Vin</text>
<text x="140" y="176.4">10 Vin</text>
<text x="140" y="178.5">12 Vin</text>
<text x="44.1" y="184.1">70</text>
<text x="134" y="182.7">6</text>
<text x="140" y="180.6">16 Vin</text>
<text x="140" y="182.7">20 Vin</text>
<text x="44.1" y="189.6">60</text>
<text x="134" y="187.6">5</text>
<text x="44.1" y="195.2">50</text>
<text x="134" y="197.2">3</text>
<text x="134" y="192.4">4</text>
<text x="41" y="200" transform="rotate(-90 41 200)">EFFICIENCY (%)</text>
<text x="44.1" y="200.7">40</text>
<text x="75.9" y="201.8">6 Vin</text>
<text x="75.9" y="203.9">10 Vin</text>
<text x="129.9" y="200.5" transform="rotate(-90 129.9 200.5)">DISSIPATION (W)</text>
<text x="134" y="202.1">2</text>
<text x="44.1" y="206.2">30</text>
<text x="75.9" y="206">12 Vin</text>
<text x="75.9" y="208.1">16 Vin</text>
<text x="134" y="206.9">1</text>
<text x="44.1" y="211.8">20</text>
<text x="47.3" y="215.6">0</text>
<text x="51.4" y="215.6">1</text>
<text x="55.4" y="215.6">2</text>
<text x="59.5" y="215.6">3</text>
<text x="63.5" y="215.6">4</text>
<text x="67.6" y="215.6">5</text>
<text x="71.7" y="215.6">6</text>
<text x="75.7" y="215.6">7</text>
<text x="75.9" y="210.1">20 Vin</text>
<text x="79.8" y="215.6">8</text>
<text x="83.8" y="215.6">9</text>
<text x="87.3" y="215.6">10</text>
<text x="134" y="211.8">0</text>
<text x="136.2" y="215.6">0</text>
<text x="140.4" y="215.6">1</text>
<text x="144.5" y="215.6">2</text>
<text x="148.7" y="215.6">3</text>
<text x="152.9" y="215.6">4</text>
<text x="157" y="215.6">5</text>
<text x="161.2" y="215.6">6</text>
<text x="165.3" y="215.6">7</text>
<text x="169.5" y="215.6">8</text>
<text x="173.7" y="215.6">9</text>
<text x="177.2" y="215.6">10</text>
<text x="55.5" y="218.4">OUTPUT CURRENT (A)</text>
<text x="144.9" y="218.4">OUTPUT CURRENT (A)</text>
</g>
<g font-size="2.1">
<text x="104" y="36.6">IN</text>
<text x="112.2" y="40.5">FF</text>
<text x="120.6" y="36.6">IN</text>
<text x="131.4" y="40.5">A</text>
<text x="181.8" y="36.6">OUT</text>
</g>
</svg>
